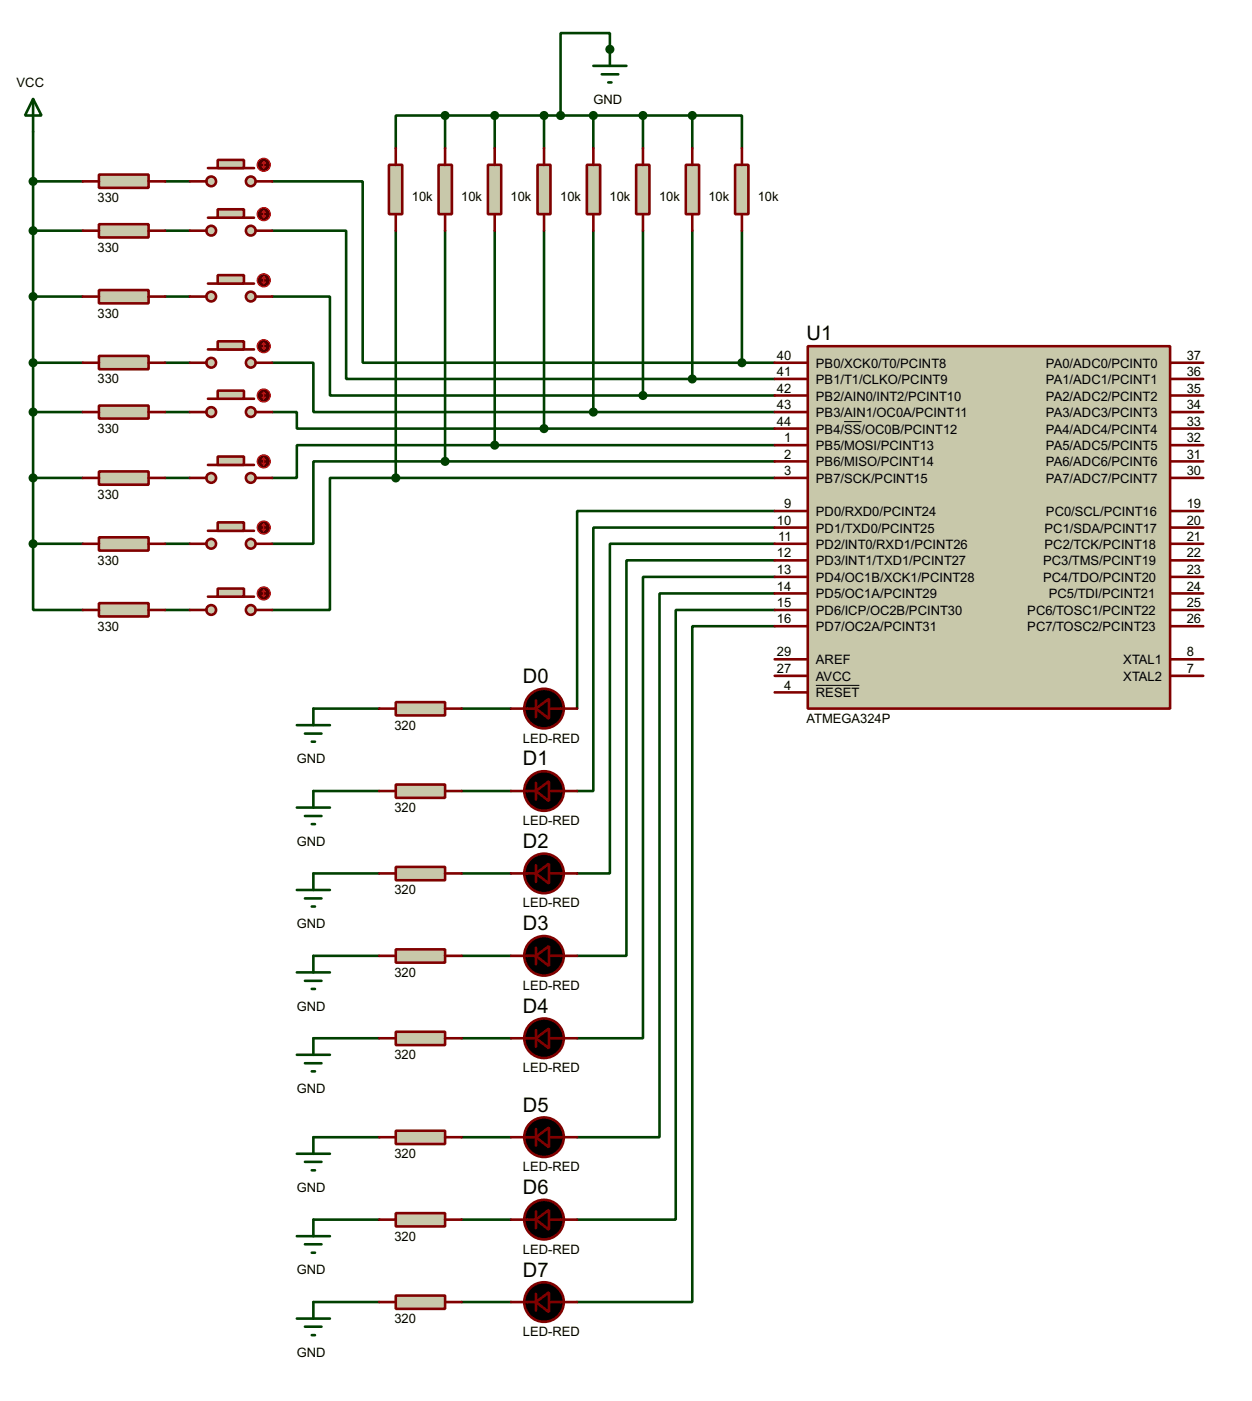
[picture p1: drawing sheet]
<svg xmlns="http://www.w3.org/2000/svg" width="193mm" height="216mm" viewBox="0 0 193 216" stroke-linecap="round" stroke-linejoin="round" font-family="sans-serif">
<g fill="none" stroke="#004000" stroke-width=".4">
<path d="M68.6 17.8h-7.6v5.1M68.6 17.8v5.1M68.6 17.8h38.1M76.3 17.8v5.1M83.9 17.8v5.1M91.5 17.8v5.1M94 7.6v-2.5h-7.6v12.7M99.1 17.8v5.1M106.7 17.8h7.7v5.1M106.7 17.8v5.1M5.1 35.6h7.7M5.1 28h7.7"/>
<path d="M5.1 20.3v63.5M25.5 35.6h3.8M25.5 28h3.8M42 28h13.9v27.9h58.5M42 35.6h11.4v22.8h53.3M61 35.6v38.1M68.6 35.6v35.5M76.3 35.6v33M83.9 35.6v30.5M91.5 35.6v27.9M99.1 35.6v25.4M106.7 35.6v22.8"/>
<path d="M114.4 35.6v20.3M5.1 55.9h7.7M5.1 45.7h7.7M25.5 55.9h3.8M25.5 45.7h3.8M42 45.7h8.9v15.3h48.2M42 55.9h6.3v7.6h43.2M106.7 58.4h12.7M114.4 55.9h5M5.1 63.5h7.7M5.1 73.7h7.7M25.5 63.5h3.8"/>
<path d="M25.5 73.7h3.8M42 63.5h3.8v2.6h38.1M61 73.7h-10.1v20.3h-8.9M61 73.7h58.4M68.6 71.1h-20.3v12.7h-6.3M68.6 71.1h50.8M76.3 68.6h-30.5v5.1h-3.8M76.3 68.6h43.1M83.9 66.1h35.5M91.5 63.5h27.9M99.1 61h20.3M119.4 78.8h-30.4v30.4"/>
<path d="M5.1 83.8v10.2h7.7M5.1 83.8h7.7M25.5 83.8h3.8M25.5 94h3.8M119.4 81.3h-27.9v40.6h-2.5M119.4 83.8h-25.4v50.8h-5M119.4 86.4h-22.8v60.9h-7.6M119.4 88.9h-20.3v71.1h-10.1M119.4 91.5h-17.7v83.8h-12.7M119.4 94h-15.2v94h-15.2M119.4 96.5h-12.7v104.2h-17.7M48.3 109.2h10.2"/>
<path d="M71.2 109.2h7.6M48.3 121.9h10.2M48.3 134.6h10.2M71.2 121.9h7.6M71.2 134.6h7.6M48.3 147.3h10.2M71.2 147.3h7.6M48.3 160h10.2M48.3 175.3h10.2M71.2 160h7.6M71.2 175.3h7.6M48.3 188h10.2"/>
<path d="M71.2 188h7.6M48.3 200.7h10.2M71.2 200.7h7.6"/>
</g>
<circle cx="94" cy="7.6" r=".2" fill="#004000"/>
<path d="M124.5 53.4h55.9v55.8h-55.9z" fill="#c8c8aa" stroke="#800000" stroke-width=".4"/>
<g fill="none" stroke="#800000" stroke-width=".4">
<path d="M119.4 58.4h5.1M119.4 55.9h5.1M180.4 58.4h5.1M180.4 55.9h5.1M119.4 78.8h5.1M119.4 71.1h5.1M119.4 68.6h5.1M119.4 66.1h5.1M119.4 63.5h5.1M119.4 61h5.1M119.4 73.7h5.1M180.4 78.8h5.1"/>
<path d="M180.4 71.1h5.1M180.4 68.6h5.1M180.4 66.1h5.1M180.4 63.5h5.1M180.4 61h5.1M180.4 73.7h5.1M119.4 94h5.1M119.4 91.5h5.1M119.4 88.9h5.1M119.4 86.4h5.1M119.4 83.8h5.1M119.4 81.3h5.1"/>
<path d="M119.4 96.5h5.1M180.4 94h5.1M180.4 91.5h5.1M180.4 88.9h5.1M180.4 86.4h5.1M180.4 83.8h5.1M180.4 81.3h5.1M180.4 96.5h5.1M78.8 109.2h3.8M82.6 108v2.5M84.6 109.2h4.4M119.4 104.2h5.1"/>
<path d="M119.4 101.6h5.1M119.4 106.7h5.1M180.4 104.2h5.1M180.4 101.6h5.1"/>
</g>
<path d="M130.1 65h2.7M125.8 105.6h6.7" fill="none" stroke="#000" stroke-width=".15"/>
<g fill="#000" stroke="#800000" stroke-width=".4">
<path d="M82.6 109.2l2-1.5v3.1z"/>
<circle cx="83.8" cy="109.2" r="3.1"/>
</g>
<path d="M61 108.2h7.6v2.1h-7.6z" fill="#c8c8aa" stroke="#800000" stroke-width=".4"/>
<path d="M58.5 109.2h2.5M68.6 109.2h2.6M78.8 121.9h3.8M82.6 120.7v2.5M84.6 121.9h4.4" fill="none" stroke="#800000" stroke-width=".4"/>
<path d="M45.8 111.8h5.1M47 113.1h2.6M48.1 114.3h.5M48.3 109.2v2.6" fill="none" stroke="#004000" stroke-width=".4"/>
<g fill="#000" stroke="#800000" stroke-width=".4">
<path d="M82.6 121.9l2-1.5v3.1z"/>
<circle cx="83.8" cy="121.9" r="3.1"/>
</g>
<path d="M61 120.9h7.6v2.1h-7.6z" fill="#c8c8aa" stroke="#800000" stroke-width=".4"/>
<path d="M58.5 121.9h2.5M68.6 121.9h2.6M78.8 134.6h3.8M82.6 133.4v2.5M84.6 134.6h4.4" fill="none" stroke="#800000" stroke-width=".4"/>
<path d="M45.8 124.5h5.1M47 125.8h2.6M48.1 127h.5M48.3 121.9v2.6" fill="none" stroke="#004000" stroke-width=".4"/>
<g fill="#000" stroke="#800000" stroke-width=".4">
<path d="M82.6 134.6l2-1.5v3.1z"/>
<circle cx="83.8" cy="134.6" r="3.1"/>
</g>
<path d="M61 133.6h7.6v2.1h-7.6z" fill="#c8c8aa" stroke="#800000" stroke-width=".4"/>
<path d="M58.5 134.6h2.5M68.6 134.6h2.6M78.8 147.3h3.8M82.6 146.1v2.5M84.6 147.3h4.4" fill="none" stroke="#800000" stroke-width=".4"/>
<path d="M45.8 137.2h5.1M47 138.5h2.6M48.1 139.7h.5M48.3 134.6v2.6" fill="none" stroke="#004000" stroke-width=".4"/>
<g fill="#000" stroke="#800000" stroke-width=".4">
<path d="M82.6 147.3l2-1.5v3.1z"/>
<circle cx="83.8" cy="147.3" r="3.1"/>
</g>
<path d="M61 146.3h7.6v2.1h-7.6z" fill="#c8c8aa" stroke="#800000" stroke-width=".4"/>
<path d="M58.5 147.3h2.5M68.6 147.3h2.6M82.6 158.8v2.5M78.8 160h3.8M84.6 160h4.4" fill="none" stroke="#800000" stroke-width=".4"/>
<path d="M45.8 149.9h5.1M47 151.2h2.6M48.1 152.4h.5M48.3 147.3v2.6" fill="none" stroke="#004000" stroke-width=".4"/>
<g fill="#000" stroke="#800000" stroke-width=".4">
<path d="M82.6 160l2-1.5v3.1z"/>
<circle cx="83.8" cy="160" r="3.1"/>
</g>
<path d="M61 159h7.6v2.1h-7.6z" fill="#c8c8aa" stroke="#800000" stroke-width=".4"/>
<path d="M58.5 160h2.5M68.6 160h2.6M78.8 175.3h3.8M82.6 174v2.6M84.6 175.3h4.4" fill="none" stroke="#800000" stroke-width=".4"/>
<path d="M45.8 162.6h5.1M47 163.9h2.6M48.1 165.1h.5M48.3 160v2.6" fill="none" stroke="#004000" stroke-width=".4"/>
<g fill="#000" stroke="#800000" stroke-width=".4">
<path d="M82.6 175.3l2-1.5v3z"/>
<circle cx="83.8" cy="175.3" r="3.1"/>
</g>
<path d="M61 174.3h7.6v2h-7.6z" fill="#c8c8aa" stroke="#800000" stroke-width=".4"/>
<path d="M58.5 175.3h2.5M68.6 175.3h2.6M78.8 188h3.8M82.6 186.7v2.6M84.6 188h4.4" fill="none" stroke="#800000" stroke-width=".4"/>
<path d="M45.8 177.8h5.1M47 179.1h2.6M48.3 175.3v2.5M48.1 180.4h.5" fill="none" stroke="#004000" stroke-width=".4"/>
<g fill="#000" stroke="#800000" stroke-width=".4">
<path d="M82.6 188l2-1.5v3z"/>
<circle cx="83.8" cy="188" r="3.1"/>
</g>
<path d="M61 187h7.6v2h-7.6z" fill="#c8c8aa" stroke="#800000" stroke-width=".4"/>
<path d="M58.5 188h2.5M68.6 188h2.6M82.6 199.4v2.6M78.8 200.7h3.8M84.6 200.7h4.4" fill="none" stroke="#800000" stroke-width=".4"/>
<path d="M45.8 190.5h5.1M47 191.8h2.6M48.1 193.1h.5M48.3 188v2.5" fill="none" stroke="#004000" stroke-width=".4"/>
<g fill="#000" stroke="#800000" stroke-width=".4">
<path d="M82.6 200.7l2-1.5v3z"/>
<circle cx="83.8" cy="200.7" r="3.1"/>
</g>
<path d="M61 199.7h7.6v2h-7.6z" fill="#c8c8aa" stroke="#800000" stroke-width=".4"/>
<path d="M58.5 200.7h2.5M68.6 200.7h2.6" fill="none" stroke="#800000" stroke-width=".4"/>
<path d="M45.8 203.2h5.1M47 204.5h2.6M48.1 205.8h.5M48.3 200.7v2.5" fill="none" stroke="#004000" stroke-width=".4"/>
<path d="M113.3 25.4h2.1v7.6h-2.1z" fill="#c8c8aa" stroke="#800000" stroke-width=".4"/>
<path d="M114.4 22.9v2.5M114.4 33v2.6" fill="none" stroke="#800000" stroke-width=".4"/>
<g fill="#c8c8aa" stroke="#800000" stroke-width=".4">
<circle cx="38.6" cy="55.9" r=".75"/>
<circle cx="32.5" cy="55.9" r=".75"/>
</g>
<path d="M32.1 53.9h7.1" fill="none" stroke="#800000" stroke-width=".4"/>
<path d="M33.6 52.6h4v1.3h-4z" fill="#c8c8aa" stroke="#800000" stroke-width=".4"/>
<path d="M29.3 55.9h2.5M39.4 55.9h2.6" fill="none" stroke="#800000" stroke-width=".4"/>
<circle cx="40.6" cy="53.4" r="1" fill="#400000" stroke="#f00" stroke-width=".2"/>
<path d="M40.4 53.6l.3 .3M40.7 52.9v1M40.7 52.9l-.3 .2M40.7 52.9l.2 .2M40.9 53.6l-.2 .3" fill="none" stroke="#f00" stroke-width=".2"/>
<path d="M15.3 54.9h7.6v2h-7.6z" fill="#c8c8aa" stroke="#800000" stroke-width=".4"/>
<path d="M12.8 55.9h2.5M22.9 55.9h2.6" fill="none" stroke="#800000" stroke-width=".4"/>
<path d="M105.7 25.4h2.1v7.6h-2.1z" fill="#c8c8aa" stroke="#800000" stroke-width=".4"/>
<path d="M106.7 22.9v2.5M106.7 33v2.6" fill="none" stroke="#800000" stroke-width=".4"/>
<g fill="#c8c8aa" stroke="#800000" stroke-width=".4">
<circle cx="38.6" cy="63.5" r=".75"/>
<circle cx="32.5" cy="63.5" r=".75"/>
</g>
<path d="M32.1 61.5h7.1" fill="none" stroke="#800000" stroke-width=".4"/>
<path d="M33.6 60.2h4v1.3h-4z" fill="#c8c8aa" stroke="#800000" stroke-width=".4"/>
<path d="M29.3 63.5h2.5M39.4 63.5h2.6" fill="none" stroke="#800000" stroke-width=".4"/>
<circle cx="40.6" cy="61" r="1" fill="#400000" stroke="#f00" stroke-width=".2"/>
<path d="M40.4 61.2l.3 .3M40.7 60.5v1M40.7 60.5l-.3 .2M40.7 60.5l.2 .2M40.9 61.2l-.2 .3" fill="none" stroke="#f00" stroke-width=".2"/>
<path d="M15.3 62.5h7.6v2h-7.6z" fill="#c8c8aa" stroke="#800000" stroke-width=".4"/>
<path d="M12.8 63.5h2.5M22.9 63.5h2.6" fill="none" stroke="#800000" stroke-width=".4"/>
<g fill="#c8c8aa" stroke="#800000" stroke-width=".4">
<circle cx="38.6" cy="73.7" r=".75"/>
<circle cx="32.5" cy="73.7" r=".75"/>
</g>
<path d="M32.1 71.7h7.1" fill="none" stroke="#800000" stroke-width=".4"/>
<path d="M33.6 70.4h4v1.3h-4z" fill="#c8c8aa" stroke="#800000" stroke-width=".4"/>
<path d="M29.3 73.7h2.5M39.4 73.7h2.6" fill="none" stroke="#800000" stroke-width=".4"/>
<circle cx="40.6" cy="71.1" r="1" fill="#400000" stroke="#f00" stroke-width=".2"/>
<path d="M40.4 71.4l.3 .3M40.7 70.6v1.1M40.7 70.6l-.3 .3M40.7 70.6l.2 .3M40.9 71.4l-.2 .3" fill="none" stroke="#f00" stroke-width=".2"/>
<path d="M15.3 72.7h7.6v2h-7.6z" fill="#c8c8aa" stroke="#800000" stroke-width=".4"/>
<path d="M12.8 73.7h2.5M22.9 73.7h2.6" fill="none" stroke="#800000" stroke-width=".4"/>
<g fill="#c8c8aa" stroke="#800000" stroke-width=".4">
<circle cx="38.6" cy="83.8" r=".75"/>
<circle cx="32.5" cy="83.8" r=".75"/>
</g>
<path d="M32.1 81.8h7.1" fill="none" stroke="#800000" stroke-width=".4"/>
<path d="M33.6 80.5h4v1.3h-4z" fill="#c8c8aa" stroke="#800000" stroke-width=".4"/>
<path d="M29.3 83.8h2.5M39.4 83.8h2.6" fill="none" stroke="#800000" stroke-width=".4"/>
<circle cx="40.6" cy="81.3" r="1" fill="#400000" stroke="#f00" stroke-width=".2"/>
<path d="M40.4 81.6l.3 .2M40.7 80.8v1M40.7 80.8l-.3 .3M40.7 80.8l.2 .3M40.9 81.6l-.2 .2" fill="none" stroke="#f00" stroke-width=".2"/>
<path d="M15.3 82.8h7.6v2.1h-7.6z" fill="#c8c8aa" stroke="#800000" stroke-width=".4"/>
<path d="M12.8 83.8h2.5M22.9 83.8h2.6" fill="none" stroke="#800000" stroke-width=".4"/>
<g fill="#c8c8aa" stroke="#800000" stroke-width=".4">
<circle cx="38.6" cy="94" r=".75"/>
<circle cx="32.5" cy="94" r=".75"/>
</g>
<path d="M32.1 92h7.1" fill="none" stroke="#800000" stroke-width=".4"/>
<path d="M33.6 90.7h4v1.3h-4z" fill="#c8c8aa" stroke="#800000" stroke-width=".4"/>
<path d="M29.3 94h2.5M39.4 94h2.6" fill="none" stroke="#800000" stroke-width=".4"/>
<circle cx="40.6" cy="91.5" r="1" fill="#400000" stroke="#f00" stroke-width=".2"/>
<path d="M40.4 91.7l.3 .3M40.7 91v1M40.7 91l-.3 .2M40.7 91l.2 .2M40.9 91.7l-.2 .3" fill="none" stroke="#f00" stroke-width=".2"/>
<path d="M15.3 93h7.6v2h-7.6z" fill="#c8c8aa" stroke="#800000" stroke-width=".4"/>
<path d="M12.8 94h2.5M22.9 94h2.6" fill="none" stroke="#800000" stroke-width=".4"/>
<g fill="#c8c8aa" stroke="#800000" stroke-width=".4">
<circle cx="38.6" cy="45.7" r=".75"/>
<circle cx="32.5" cy="45.7" r=".75"/>
</g>
<path d="M32.1 43.7h7.1" fill="none" stroke="#800000" stroke-width=".4"/>
<path d="M33.6 42.4h4v1.3h-4z" fill="#c8c8aa" stroke="#800000" stroke-width=".4"/>
<path d="M29.3 45.7h2.5M39.4 45.7h2.6" fill="none" stroke="#800000" stroke-width=".4"/>
<circle cx="40.6" cy="43.2" r="1" fill="#400000" stroke="#f00" stroke-width=".2"/>
<path d="M40.4 43.5l.3 .2M40.7 42.7v1M40.7 42.7l-.3 .3M40.7 42.7l.2 .3M40.9 43.5l-.2 .2" fill="none" stroke="#f00" stroke-width=".2"/>
<path d="M15.3 44.7h7.6v2.1h-7.6z" fill="#c8c8aa" stroke="#800000" stroke-width=".4"/>
<path d="M12.8 45.7h2.5M22.9 45.7h2.6" fill="none" stroke="#800000" stroke-width=".4"/>
<g fill="#c8c8aa" stroke="#800000" stroke-width=".4">
<circle cx="38.6" cy="35.6" r=".75"/>
<circle cx="32.5" cy="35.6" r=".75"/>
</g>
<path d="M32.1 33.6h7.1" fill="none" stroke="#800000" stroke-width=".4"/>
<path d="M33.6 32.3h4v1.3h-4z" fill="#c8c8aa" stroke="#800000" stroke-width=".4"/>
<path d="M29.3 35.6h2.5M39.4 35.6h2.6" fill="none" stroke="#800000" stroke-width=".4"/>
<circle cx="40.6" cy="33" r="1" fill="#400000" stroke="#f00" stroke-width=".2"/>
<path d="M40.4 33.3l.3 .3M40.7 32.5v1.1M40.7 32.5l-.3 .3M40.7 32.5l.2 .3M40.9 33.3l-.2 .3" fill="none" stroke="#f00" stroke-width=".2"/>
<path d="M15.3 34.6h7.6v2h-7.6z" fill="#c8c8aa" stroke="#800000" stroke-width=".4"/>
<path d="M12.8 35.6h2.5M22.9 35.6h2.6" fill="none" stroke="#800000" stroke-width=".4"/>
<g fill="#c8c8aa" stroke="#800000" stroke-width=".4">
<circle cx="38.6" cy="28" r=".75"/>
<circle cx="32.5" cy="28" r=".75"/>
</g>
<path d="M32.1 25.9h7.1" fill="none" stroke="#800000" stroke-width=".4"/>
<path d="M33.6 24.7h4v1.2h-4z" fill="#c8c8aa" stroke="#800000" stroke-width=".4"/>
<path d="M29.3 28h2.5M39.4 28h2.6" fill="none" stroke="#800000" stroke-width=".4"/>
<circle cx="40.6" cy="25.4" r="1" fill="#400000" stroke="#f00" stroke-width=".2"/>
<path d="M40.4 25.7l.3 .2M40.7 24.9v1M40.7 24.9l-.3 .3M40.7 24.9l.2 .3M40.9 25.7l-.2 .2" fill="none" stroke="#f00" stroke-width=".2"/>
<path d="M15.3 26.9h7.6v2.1h-7.6z" fill="#c8c8aa" stroke="#800000" stroke-width=".4"/>
<path d="M12.8 28h2.5M22.9 28h2.6" fill="none" stroke="#800000" stroke-width=".4"/>
<path d="M98.1 25.4h2v7.6h-2z" fill="#c8c8aa" stroke="#800000" stroke-width=".4"/>
<path d="M99.1 22.9v2.5M99.1 33v2.6" fill="none" stroke="#800000" stroke-width=".4"/>
<path d="M90.5 25.4h2v7.6h-2z" fill="#c8c8aa" stroke="#800000" stroke-width=".4"/>
<path d="M91.5 22.9v2.5M91.5 33v2.6" fill="none" stroke="#800000" stroke-width=".4"/>
<path d="M82.9 25.4h2v7.6h-2z" fill="#c8c8aa" stroke="#800000" stroke-width=".4"/>
<path d="M83.9 22.9v2.5M83.9 33v2.6" fill="none" stroke="#800000" stroke-width=".4"/>
<path d="M75.2 25.4h2.1v7.6h-2.1z" fill="#c8c8aa" stroke="#800000" stroke-width=".4"/>
<path d="M76.3 22.9v2.5M76.3 33v2.6" fill="none" stroke="#800000" stroke-width=".4"/>
<path d="M67.6 25.4h2.1v7.6h-2.1z" fill="#c8c8aa" stroke="#800000" stroke-width=".4"/>
<path d="M68.6 22.9v2.5M68.6 33v2.6" fill="none" stroke="#800000" stroke-width=".4"/>
<path d="M60 25.4h2v7.6h-2z" fill="#c8c8aa" stroke="#800000" stroke-width=".4"/>
<path d="M61 22.9v2.5M61 33v2.6" fill="none" stroke="#800000" stroke-width=".4"/>
<g fill="#004000" stroke="#004000" stroke-width=".4">
<circle cx="5.1" cy="83.8" r=".5"/>
<circle cx="5.1" cy="73.7" r=".5"/>
<circle cx="5.1" cy="63.5" r=".5"/>
<circle cx="5.1" cy="55.9" r=".5"/>
<circle cx="5.1" cy="45.7" r=".5"/>
<circle cx="5.1" cy="35.6" r=".5"/>
<circle cx="5.1" cy="28" r=".5"/>
<circle cx="114.3" cy="55.9" r=".5"/>
<circle cx="106.7" cy="58.4" r=".5"/>
<circle cx="99.1" cy="61" r=".5"/>
<circle cx="91.4" cy="63.5" r=".5"/>
<circle cx="83.8" cy="66.1" r=".5"/>
<circle cx="76.2" cy="68.6" r=".5"/>
<circle cx="68.6" cy="71.1" r=".5"/>
<circle cx="61" cy="73.7" r=".5"/>
<circle cx="68.6" cy="17.8" r=".5"/>
<circle cx="76.2" cy="17.8" r=".5"/>
<circle cx="83.8" cy="17.8" r=".5"/>
<circle cx="91.4" cy="17.8" r=".5"/>
<circle cx="99.1" cy="17.8" r=".5"/>
<circle cx="106.7" cy="17.8" r=".5"/>
<circle cx="86.4" cy="17.8" r=".5"/>
<circle cx="94" cy="7.6" r=".5"/>
</g>
<path d="M5.1 15.3l1.3 2.5h-2.5zM5.1 15.3v5M91.5 10.2h5.1M92.8 11.5h2.5M93.8 12.7h.5M94 7.6v2.6" fill="none" stroke="#004000" stroke-width=".4"/>
<g font-size="3.1">
<text x="124.3" y="52.5">U1</text>
<text x="80.6" y="105.3">D0</text>
<text x="80.6" y="118">D1</text>
<text x="80.6" y="130.7">D2</text>
<text x="80.6" y="143.4">D3</text>
<text x="80.6" y="156.1">D4</text>
<text x="80.6" y="171.3">D5</text>
<text x="80.6" y="184">D6</text>
<text x="80.6" y="196.7">D7</text>
</g>
<g font-size="2">
<text x="2.6" y="13.5">VCC</text>
<text x="91.5" y="16">GND</text>
<text x="15.1" y="31.1">330</text>
<text x="63.5" y="31">10k</text>
<text x="71.1" y="31">10k</text>
<text x="78.7" y="31">10k</text>
<text x="86.4" y="31">10k</text>
<text x="94" y="31">10k</text>
<text x="101.6" y="31">10k</text>
<text x="109.2" y="31">10k</text>
<text x="116.8" y="31">10k</text>
<text x="15.1" y="38.8">330</text>
<text x="15.1" y="48.9">330</text>
<text x="15.1" y="59.1">330</text>
<text x="119.7" y="58">41</text>
<text x="119.7" y="55.5">40</text>
<text x="125.8" y="59.2">PB1/T1/CLKO/PCINT9</text>
<text x="125.8" y="56.7">PB0/XCK0/T0/PCINT8</text>
<text x="161.2" y="59.2">PA1/ADC1/PCINT1</text>
<text x="161.2" y="56.7">PA0/ADC0/PCINT0</text>
<text x="182.9" y="58">36</text>
<text x="182.9" y="55.5">37</text>
<text x="119.7" y="65.6">44</text>
<text x="119.7" y="63.1">43</text>
<text x="119.7" y="60.5">42</text>
<text x="125.8" y="64.3">PB3/AIN1/OC0A/PCINT11</text>
<text x="125.8" y="61.7">PB2/AIN0/INT2/PCINT10</text>
<text x="161.2" y="64.3">PA3/ADC3/PCINT3</text>
<text x="161.2" y="61.7">PA2/ADC2/PCINT2</text>
<text x="182.9" y="65.6">33</text>
<text x="182.9" y="63.1">34</text>
<text x="182.9" y="60.5">35</text>
<text x="15.1" y="66.7">330</text>
<text x="120.8" y="70.7">2</text>
<text x="120.8" y="68.2">1</text>
<text x="125.8" y="71.9">PB6/MISO/PCINT14</text>
<text x="125.8" y="69.4">PB5/MOSI/PCINT13</text>
<text x="125.8" y="66.8">PB4/SS/OC0B/PCINT12</text>
<text x="161.2" y="71.9">PA6/ADC6/PCINT6</text>
<text x="161.2" y="69.4">PA5/ADC5/PCINT5</text>
<text x="161.2" y="66.8">PA4/ADC4/PCINT4</text>
<text x="182.9" y="70.7">31</text>
<text x="182.9" y="68.2">32</text>
<text x="15.1" y="76.9">330</text>
<text x="120.8" y="73.2">3</text>
<text x="125.8" y="74.4">PB7/SCK/PCINT15</text>
<text x="161.2" y="74.4">PA7/ADC7/PCINT7</text>
<text x="182.9" y="73.2">30</text>
<text x="119.7" y="80.9">10</text>
<text x="120" y="83.4">11</text>
<text x="120.8" y="78.3">9</text>
<text x="125.8" y="82.1">PD1/TXD0/PCINT25</text>
<text x="125.8" y="79.5">PD0/RXD0/PCINT24</text>
<text x="161" y="82.1">PC1/SDA/PCINT17</text>
<text x="161.2" y="79.5">PC0/SCL/PCINT16</text>
<text x="182.9" y="83.4">21</text>
<text x="182.9" y="80.9">20</text>
<text x="182.9" y="78.3">19</text>
<text x="15.1" y="87">330</text>
<text x="119.7" y="88.5">13</text>
<text x="119.7" y="85.9">12</text>
<text x="125.8" y="89.7">PD4/OC1B/XCK1/PCINT28</text>
<text x="125.8" y="87.1">PD3/INT1/TXD1/PCINT27</text>
<text x="125.8" y="84.6">PD2/INT0/RXD1/PCINT26</text>
<text x="160.8" y="89.7">PC4/TDO/PCINT20</text>
<text x="160.8" y="87.1">PC3/TMS/PCINT19</text>
<text x="161" y="84.6">PC2/TCK/PCINT18</text>
<text x="182.9" y="88.5">23</text>
<text x="182.9" y="85.9">22</text>
<text x="119.7" y="93.6">15</text>
<text x="119.7" y="91">14</text>
<text x="125.8" y="94.8">PD6/ICP/OC2B/PCINT30</text>
<text x="125.8" y="92.2">PD5/OC1A/PCINT29</text>
<text x="158.3" y="94.8">PC6/TOSC1/PCINT22</text>
<text x="161.7" y="92.2">PC5/TDI/PCINT21</text>
<text x="182.9" y="93.6">25</text>
<text x="182.9" y="91">24</text>
<text x="15.1" y="97.2">330</text>
<text x="119.7" y="101.2">29</text>
<text x="119.7" y="96.1">16</text>
<text x="125.8" y="97.3">PD7/OC2A/PCINT31</text>
<text x="158.3" y="97.3">PC7/TOSC2/PCINT23</text>
<text x="182.9" y="96.1">26</text>
<text x="182.9" y="101.2">8</text>
<text x="119.7" y="103.7">27</text>
<text x="120.8" y="106.3">4</text>
<text x="125.8" y="104.9">AVCC</text>
<text x="125.8" y="102.4">AREF</text>
<text x="125.8" y="107.5">RESET</text>
<text x="173.1" y="102.4">XTAL1</text>
<text x="173.1" y="104.9">XTAL2</text>
<text x="182.9" y="103.7">7</text>
<text x="60.8" y="112.4">320</text>
<text x="124.3" y="111.4">ATMEGA324P</text>
<text x="45.8" y="117.6">GND</text>
<text x="80.6" y="114.4">LED-RED</text>
<text x="60.8" y="125.1">320</text>
<text x="45.8" y="130.3">GND</text>
<text x="80.6" y="127.1">LED-RED</text>
<text x="60.8" y="137.8">320</text>
<text x="45.8" y="143">GND</text>
<text x="80.6" y="139.8">LED-RED</text>
<text x="45.8" y="155.7">GND</text>
<text x="60.8" y="150.5">320</text>
<text x="80.6" y="152.5">LED-RED</text>
<text x="60.8" y="163.2">320</text>
<text x="80.6" y="165.2">LED-RED</text>
<text x="45.8" y="168.4">GND</text>
<text x="60.8" y="178.5">320</text>
<text x="45.8" y="183.7">GND</text>
<text x="80.6" y="180.5">LED-RED</text>
<text x="60.8" y="191.2">320</text>
<text x="45.8" y="196.4">GND</text>
<text x="80.6" y="193.2">LED-RED</text>
<text x="60.8" y="203.9">320</text>
<text x="45.8" y="209.1">GND</text>
<text x="80.6" y="205.9">LED-RED</text>
</g>
</svg>
